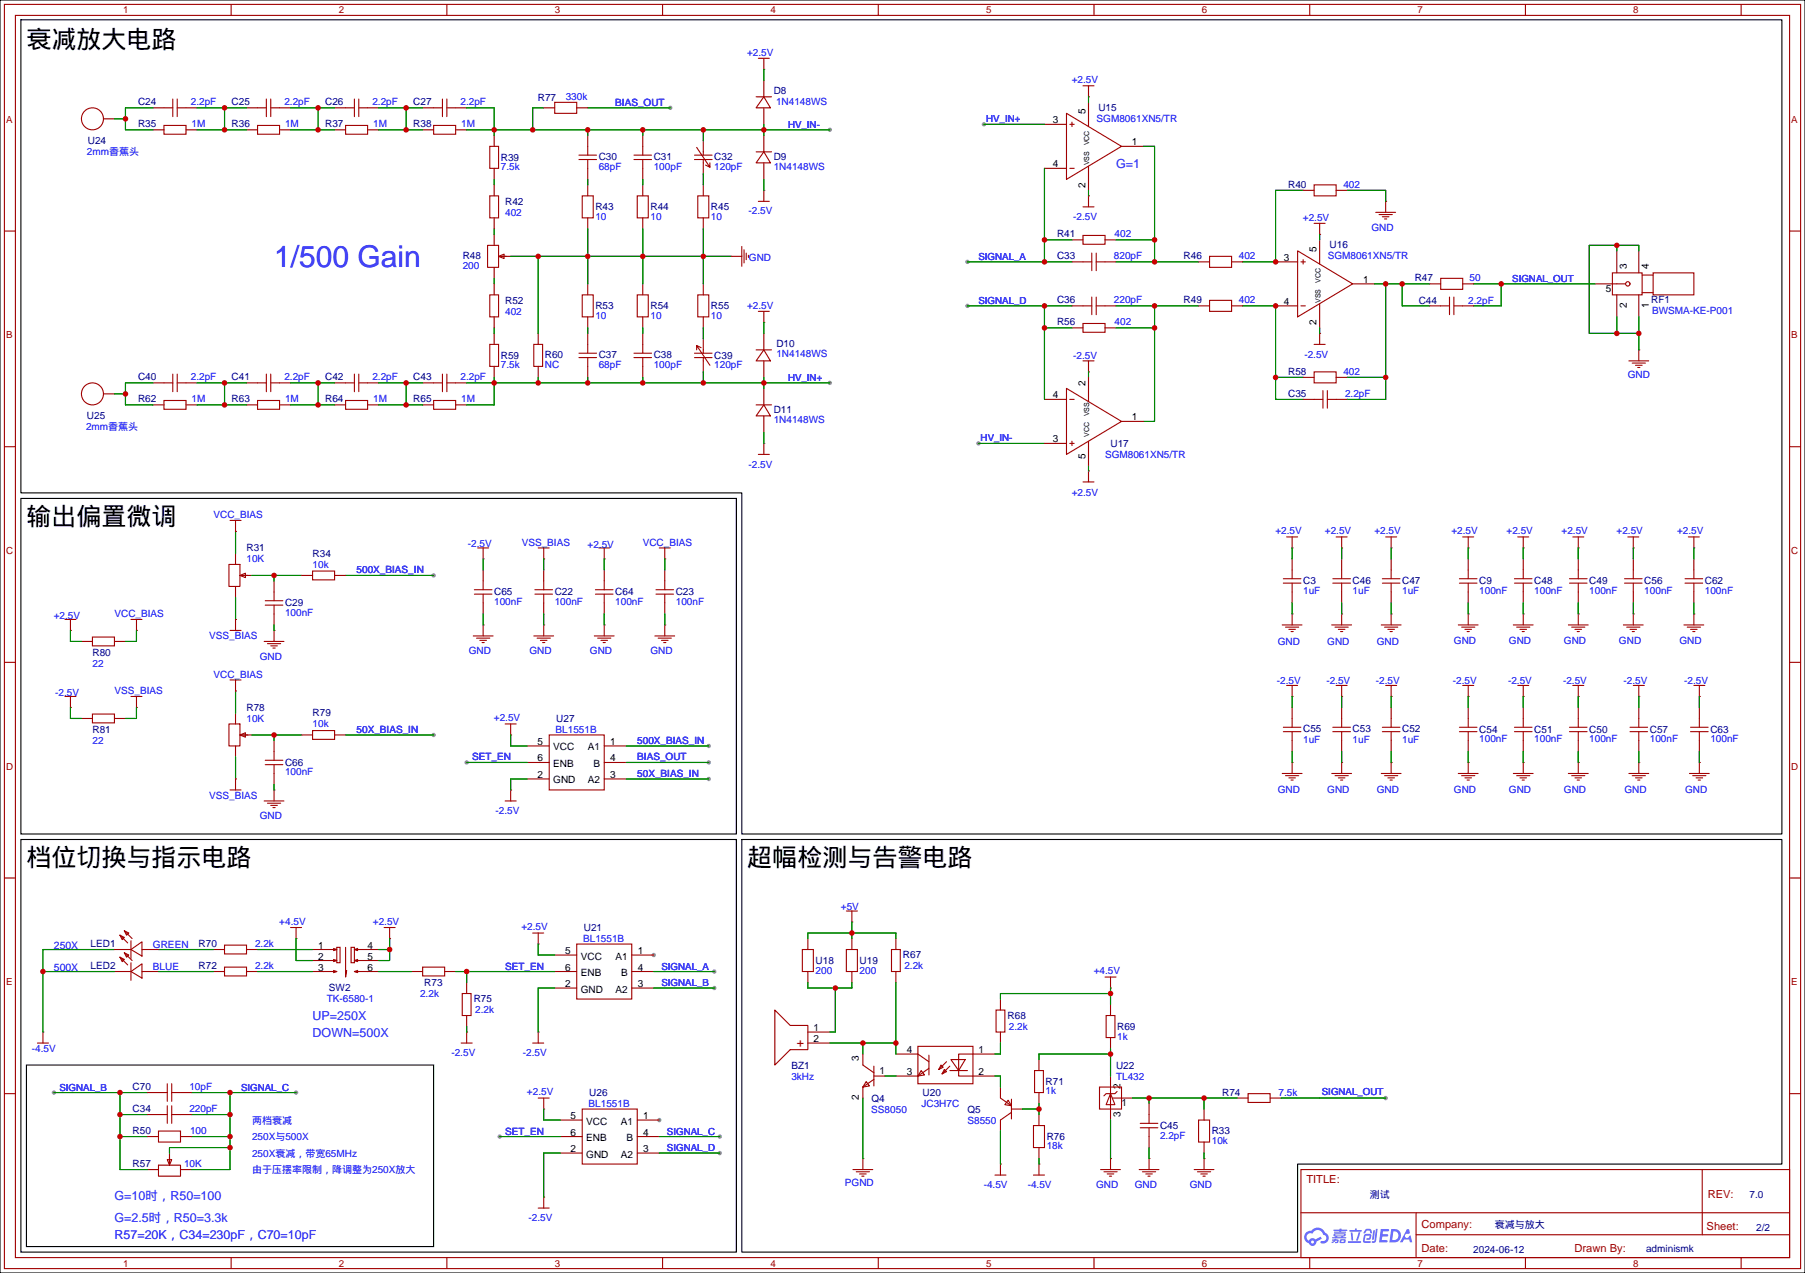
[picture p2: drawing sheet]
<svg xmlns="http://www.w3.org/2000/svg" width="417mm" height="294mm" viewBox="0 0 417 294" stroke-linecap="round" stroke-linejoin="round" font-family="sans-serif">
<path d="M0 0h416.6v293.9h-416.6z" fill="#fff" stroke="#000" stroke-width=".25"/>
<g fill="#999">
<circle cx="150.9" cy="220.5" r=".51"/>
<circle cx="152.1" cy="258.6" r=".51"/>
<circle cx="191.5" cy="30" r=".51"/>
<circle cx="191.5" cy="88.4" r=".51"/>
<circle cx="164.8" cy="224.3" r=".51"/>
<circle cx="164.8" cy="228.1" r=".51"/>
<circle cx="319.8" cy="253.5" r=".51"/>
<circle cx="225.8" cy="102.4" r=".51"/>
<circle cx="227.1" cy="28.7" r=".51"/>
<circle cx="166.1" cy="262.4" r=".51"/>
<circle cx="166.1" cy="266.2" r=".51"/>
<circle cx="115.3" cy="262.4" r=".51"/>
<circle cx="223.3" cy="70.6" r=".51"/>
<circle cx="223.3" cy="60.5" r=".51"/>
<circle cx="12.4" cy="252.2" r=".51"/>
<circle cx="68.3" cy="252.2" r=".51"/>
<circle cx="154.7" cy="24.9" r=".51"/>
<circle cx="100.1" cy="132.8" r=".51"/>
<circle cx="100.1" cy="169.7" r=".51"/>
<circle cx="163.6" cy="176" r=".51"/>
<circle cx="163.6" cy="179.8" r=".51"/>
<circle cx="107.7" cy="176" r=".51"/>
<circle cx="163.6" cy="172.2" r=".51"/>
</g>
<g fill="none" stroke="#a10000" stroke-width=".25">
<path d="M1 1h414.5v291.9h-414.5zM3.6 3.6h409.4v286.7h-409.4zM53.3 1v2.6M103.1 1v2.6M152.9 1v2.6M202.7 1v2.6M252.5 1v2.6M302.3 1v2.6M352 1v2.6M401.8 1v2.6M1 53.3h2.6M413 53.3h2.5"/>
<path d="M1 103.1h2.6M413 103.1h2.5M1 152.9h2.6M413 152.9h2.5M1 202.7h2.6M413 202.7h2.5M1 252.5h2.6M413 252.5h2.5M300.2 270h112.8v20.3h-112.8zM300.3 280h112.6M326.8 280v10.1M392.8 270v15.1"/>
<path d="M53.3 290.3v2.6M103.1 290.3v2.6M152.9 290.3v2.6M202.7 290.3v2.6M252.5 290.3v2.6M302.3 290.3v2.6M326.8 285.1h86.1M352 290.3v2.6M401.8 290.3v2.6"/>
</g>
<g fill="#5487ff">
<path d="M318.7 283.7h1.6l.3 .2-.1 .3-1.3 .1-.1 .6h1.1l.2 .3-.3 .3h-1.1l-.1 .8h1.2l.1 .2-.1 .3h-1.9z"/>
<path d="M324.7 283.8h.5l.2 .9-.4 .2a.49 .49 0 0 0-.7 .2 .49 .49 0 0 0 .3 .7 .49 .49 0 0 0 .6-.4l.3-.2 .4 1.6h-.5l-.2-.7h-1.2l-.3 .7h-.6z"/>
<path d="M316.9 284h.4l-.2 2-.3 .2-.1-.2z"/>
<path d="M317.5 283.7h.4l-.3 2.7a.57 .57 0 0 1-.4 .5 .57 .57 0 0 1-.6-.2l.6-.3z"/>
<path d="M315.1 283.9l.5-.2h.7l.3 1h-.3l-.3-.6h-.6l-.4 .6h-.3z"/>
<path d="M314.9 285l1.2-.1a.76 .76 0 0 1 .4 .7 .76 .76 0 0 1-.6 .6h-.5l-.1-.2 .7-.2 .1-.5h-.9l-.3 1.2h1.3l.2 .3-.3 .1h-1.1l-.4-.1-.1-.4z"/>
<path d="M311.1 286.5h2.9l.1 .2-.2 .2h-2.7z"/>
<path d="M313.5 284.5h.4a2.55 2.55 0 0 1-.8 1.9l-.1-.1z"/>
<path d="M311.7 284.5h.4l.2 1.7-.2 .2-.2-.2z"/>
<path d="M311.4 284h1.3v-.4h.4v.4h1l.2 .2-.2 .2h-2.6z"/>
<path d="M307.4 286.1l1-.1v.1l.4 .1v.7l-.7 .1v-.3l.4-.1v-.1l-.3-.1-.8 .6-.1-.3 .5-.3h-.4z"/>
<path d="M307.8 283.9h1.3l.1-.2 .4-.1v.3h1.2l.1 .1-1.4 .2v.1h1l.2 .2-.2 .1h-2.6v-.3h1.2v-.1h-1.3z"/>
<path d="M321.1 283.7l-.5 3.1h1a1.56 1.56 0 0 0 1.7-1.6 1.56 1.56 0 0 0-1.8-1.5zM321.6 284.3a1.05 1.05 0 0 1 1.1 1.1 1.05 1.05 0 0 1-1.4 .9z"/>
<path d="M307.8 284.8v.5l.4 .3h-.8l.1 .3 3.2-.1-.1-.2h-.7l.1-.1a.43 .43 0 0 0 .5-.3 .43 .43 0 0 0-.2-.5h-2.2zM308.2 285h2l-.2 .2h-1.8zM308.6 285.4h1l-.1 .2h-.9z"/>
<path d="M309.2 286.2v.8l1.3-.1v-.8zM309.6 286.4h.5v.3h-.6z"/>
<path d="M301.4 284.6a1.47 1.47 0 0 0 .7 2.4 .89 .89 0 0 0 1 .6 .89 .89 0 0 0 .7-1l1.2-.6-.2-.5-1.2 .6-.4-.2h-.6l-.5 .5a.9 .9 0 0 1-.5-1.2 .9 .9 0 0 1 1.3-.4 1.3 1.3 0 0 1 1.3-.8 1.3 1.3 0 0 1 1.2 1.1 .75 .75 0 0 1 .7 .9 .75 .75 0 0 1-1.1 .5l-.2 .1v.3a1.28 1.28 0 0 0 1.8-.6 1.28 1.28 0 0 0-.8-1.7 1.9 1.9 0 0 0-3.3-.5l-.6 .1zM302.6 286.7a.35 .35 0 0 1 .7 0 .35 .35 0 0 1-.7 0z"/>
</g>
<g fill="none" stroke="#a10000" stroke-width=".25">
<path d="M175 13.5h2.5M176.3 13.5v2.5M249.9 19.8h2.6M251.2 19.8v2.6M37.8 29h5.1v2h-5.1zM37.8 24.9h2.1M39.9 22.9v4M40.9 22.9v4M40.9 24.9h2M59.4 29h5.1v2h-5.1zM59.4 24.9h2.1M61.5 22.9v4"/>
<path d="M62.5 22.9v4M62.5 24.9h2M79.8 29h5v2h-5zM79.8 24.9h2M81.8 22.9v4M82.8 22.9v4M82.8 24.9h2M100.1 29h5.1v2h-5.1zM100.1 24.9h2M102.1 22.9v4M103.1 22.9v4M103.1 24.9h2.1"/>
<path d="M113 33.8h2.1v5.1h-2.1zM128 23.6h5.1v2.6h-5.1zM133.6 35.8h4.1M133.6 36.8h4.1M135.6 33.8v2M135.6 36.8v2.1M146.3 35.8h4.1M146.3 36.8h4.1M148.3 33.8v2M148.3 36.8v2.1M160.3 35.8h4M160.3 36.8h4"/>
<path d="M160.8 34l3 4.6v-1M162.3 35.1v.7M162.3 36.8v.8M162.8 38.1l1 .5M174.5 22.4h3.6M174.5 35.1h3.6M176.3 22.4l1.5 2.5h-3.3zM176.3 35.1l1.5 2.5h-3.3zM246.1 26.2l12.7 7.6-12.7 7.6zM246.9 38.9h1M246.9 28.7h1M247.4 28.2v1"/>
<path d="M112.5 56.6h2.6v5.1h-2.6zM113 45.2h2.1v5.1h-2.1zM115.1 59.2l1.2-.5v1zM115.6 59.2h1.2M134.4 45.2h2.5v5.1h-2.5zM147.1 45.2h2.5v5.1h-2.5zM161 45.2h2.6v5.1h-2.6zM168.7 59.2h2.5M171.2 56.9v4.6M171.7 57.7v3M172.2 58.4v1.5M172.7 58.9v.5"/>
<path d="M175 46.5h2.5M176.3 43.9v2.6M249.9 54.4h5.1v2h-5.1zM249.9 47.8h2.6M251.2 45.2v2.6M252 58.4v4.1M253 58.4v4.1M279.1 59.2h5.1v2.5h-5.1zM299.5 57.9l12.7 7.6-12.7 7.7zM300.7 59.9v1.1M303.3 42.7h5.1v2.5h-5.1zM303.3 51.6h2.5"/>
<path d="M304.5 51.6v2.5M317.5 49h4.6M318.3 49.5h3M319 50h1.5M319.5 50.5h.5M319.8 46.5v2.5M113 79.5h2.1v5.1h-2.1zM113 68.1h2.1v5.1h-2.1zM123.2 79.5h2v5.1h-2zM134.4 68.1h2.5v5.1h-2.5zM135.6 79.5v2M147.1 68.1h2.5v5.1h-2.5z"/>
<path d="M148.3 79.5v2M160.8 79.8l1 .5M161 68.1h2.6v5.1h-2.6zM175 71.9h2.5M176.3 71.9v2.5M249.9 74.7h5.1v2h-5.1zM249.9 70.6h2.1M249.9 60.5h2.1M252 68.6v4M253 70.6h2M253 60.5h2M253 68.6v4"/>
<path d="M279.1 69.3h5.1v2.6h-5.1zM300.2 70.6h1M300.2 60.5h1M303.3 79.5h2.5M304.5 77v2.5M332.5 64.3h5.1v2.5h-5.1zM332.5 70.6h2M334.5 68.6v4M335.5 70.6h2.1M335.5 68.6v4M372.1 63h6.9v5.1h-6.9zM373.1 65.5h2.1"/>
<path d="M379 67.6h2.5M379 63.5h2.5M381.5 63h9.4v5.1h-9.4zM37.8 92.5h5.1v2h-5.1zM37.8 88.4h2.1M39.9 86.4v4M40.9 88.4h2M40.9 86.4v4M59.4 92.5h5.1v2h-5.1zM59.4 88.4h2.1M61.5 86.4v4M62.5 88.4h2"/>
<path d="M62.5 86.4v4M79.8 92.5h5v2h-5zM79.8 88.4h2M81.8 86.4v4M82.8 88.4h2M82.8 86.4v4M100.1 92.5h5.1v2h-5.1zM100.1 88.4h2M102.1 86.4v4M103.1 86.4v4M103.1 88.4h2.1M133.6 82.5h4.1"/>
<path d="M133.6 81.5h4.1M135.6 82.5v2.1M146.3 82.5h4.1M146.3 81.5h4.1M148.3 82.5v2.1M160.3 82.5h4M160.3 81.5h4M160.8 80.8v-1l3 4.5M162.3 80.8v.7M162.3 82.5v.8M174.5 80.8h3.6M174.5 93.5h3.6"/>
<path d="M176.3 80.8l1.5 2.5h-3.3zM176.3 93.5l1.5 2.5h-3.3zM246.1 89.7l12.7 7.6-12.7 7.6zM246.9 92.2h1M249.9 83.3h2.6M251.2 83.3v2.6M303.3 85.9h5.1v2.5h-5.1zM303.3 92.2h2M305.3 90.2v4M306.3 92.2h2.1M306.3 90.2v4M375.9 83.3h4.6"/>
<path d="M376.7 83.8h3M377.4 84.3h1.6M378 84.8h.5M378.2 80.8v2.5M175 104.9h2.5M176.3 102.4v2.5M246.9 102.4h1M247.4 101.9v1M249.9 111.3h2.6M251.2 108.7v2.6M52.8 130.3h2.6v5.1h-2.6zM53.1 120.1h2.5"/>
<path d="M54.4 120.1v2.6M55.4 132.8l1.2-.5v1zM55.9 132.8h1.2M61.2 139.7h4.1M61.2 138.7h4.1M63.2 136.7v2M63.2 139.7v2M72.1 131.8h5.1v2.1h-5.1zM109.5 137.2h4M109.5 136.1h4M110.2 126.5h2.6M111.5 126.5v2.5"/>
<path d="M111.5 134.1v2M111.5 137.2v2M123.4 137.2h4.1M123.4 136.1h4.1M124.2 126.5h2.5M125.5 126.5v2.5M125.5 134.1v2M125.5 137.2v2M137.4 137.2h4.1M137.4 136.1h4.1M138.2 126.5h2.5M139.4 126.5v2.5"/>
<path d="M139.4 134.1v2M139.4 137.2v2M151.4 137.2h4M151.4 136.1h4M152.1 126.5h2.6M153.4 126.5v2.5M153.4 134.1v2M153.4 137.2v2M296.2 134.6h4M296.2 133.6h4M296.9 124h2.6M298.2 124v2.5"/>
<path d="M298.2 131.6v2M298.2 134.6v2.1M307.6 134.6h4.1M307.6 133.6h4.1M308.4 124h2.5M309.6 124v2.5M309.6 131.6v2M309.6 134.6v2.1M319 134.6h4.1M319 133.6h4.1M319.8 124h2.5M321.1 124v2.5"/>
<path d="M321.1 131.6v2M321.1 134.6v2.1M336.8 134.6h4.1M336.8 133.6h4.1M337.6 124h2.5M338.8 124v2.5M338.8 131.6v2M338.8 134.6v2.1M349.5 134.6h4.1M349.5 133.6h4.1M350.3 124h2.5M351.5 124v2.5"/>
<path d="M351.5 131.6v2M351.5 134.6v2.1M362.2 134.6h4.1M362.2 133.6h4.1M363 124h2.5M364.2 124v2.5M364.2 131.6v2M364.2 134.6v2.1M374.9 134.6h4.1M374.9 133.6h4.1M375.7 124h2.5M376.9 124v2.5"/>
<path d="M376.9 131.6v2M376.9 134.6v2.1M388.9 134.6h4M388.9 133.6h4M389.6 124h2.6M390.9 124v2.5M390.9 131.6v2M390.9 134.6v2.1M15 143h2.5M16.3 143v2.5M21.3 147.1h5.1v2h-5.1zM30.2 143h2.6"/>
<path d="M31.5 143v2.5M53.1 145.5h2.5M53.1 157h2.5M54.4 143v2.5M54.4 157v2.5M61 148.1h4.5M61.7 148.6h3.1M62.5 149.1h1.5M63 149.6h.5M63.2 145.5v2.6M109.2 146.8h4.6M110 147.3h3"/>
<path d="M110.7 147.8h1.6M111.3 148.3h.5M111.5 144.3v2.5M123.2 146.8h4.6M124 147.3h3M124.7 147.8h1.5M125.2 148.3h.5M125.5 144.3v2.5M137.2 146.8h4.5M137.9 147.3h3.1M138.7 147.8h1.5M139.2 148.3h.5"/>
<path d="M139.4 144.3v2.5M151.1 146.8h4.6M151.9 147.3h3M152.7 147.8h1.5M153.2 148.3h.5M153.4 144.3v2.5M295.9 144.3h4.6M296.7 144.8h3M296.9 158.2h2.6M297.4 145.3h1.6M297.9 145.8h.5M298.2 141.7v2.6"/>
<path d="M298.2 158.2v2.6M307.3 144.3h4.6M308.1 144.8h3M308.4 158.2h2.5M308.9 145.3h1.5M309.4 145.8h.5M309.6 141.7v2.6M309.6 158.2v2.6M318.8 144.3h4.5M319.5 144.8h3.1M319.8 158.2h2.5M320.3 145.3h1.5"/>
<path d="M320.8 145.8h.5M321.1 141.7v2.6M321.1 158.2v2.6M336.5 144.3h4.6M337.3 144.8h3.1M337.6 158.2h2.5M338.1 145.3h1.5M338.6 145.8h.5M338.8 141.7v2.6M338.8 158.2v2.6M349.2 144.3h4.6M350 144.8h3.1"/>
<path d="M350.3 158.2h2.5M350.8 145.3h1.5M351.3 145.8h.5M351.5 141.7v2.6M351.5 158.2v2.6M361.9 144.3h4.6M362.7 144.8h3.1M363 158.2h2.5M363.5 145.3h1.5M364 145.8h.5M364.2 141.7v2.6M364.2 158.2v2.6"/>
<path d="M374.6 144.3h4.6M375.4 144.8h3.1M376.2 145.3h1.5M376.7 145.8h.5M376.9 158.2h2.6M376.9 141.7v2.6M378.2 158.2v2.6M388.6 144.3h4.6M389.4 144.8h3M390.1 145.3h1.6M390.7 145.8h.5M390.9 158.2h2.5"/>
<path d="M390.9 141.7v2.6M392.2 158.2v2.6M15 160.8h2.5M16.3 160.8v2.5M21.3 164.8h5.1v2.1h-5.1zM30.2 160.8h2.6M31.5 160.8v2.5M52.8 167.1h2.6v5.1h-2.6zM54.4 179.8v2.6M55.4 169.7l1.2-.5v1zM55.9 169.7h1.2M61.2 176.5h4.1"/>
<path d="M61.2 175.5h4.1M63.2 173.5v2M63.2 176.5v2.1M72.1 168.7h5.1v2h-5.1zM116.6 167.1h2.5M117.9 167.1v2.6M126.7 169.7h12.7v12.7h-12.7zM295.9 178.6h4.6M296.2 168.9h4M296.2 167.9h4M296.7 179.1h3M297.4 179.6h1.6"/>
<path d="M298.2 165.9v2M298.2 168.9v2M298.2 176v2.6M307.3 178.6h4.6M307.6 168.9h4.1M307.6 167.9h4.1M308.1 179.1h3M308.9 179.6h1.5M309.6 165.9v2M309.6 168.9v2M309.6 176v2.6M318.8 178.6h4.5"/>
<path d="M319 168.9h4.1M319 167.9h4.1M319.5 179.1h3.1M320.3 179.6h1.5M321.1 165.9v2M321.1 168.9v2M321.1 176v2.6M336.5 178.6h4.6M336.8 168.9h4.1M336.8 167.9h4.1M337.3 179.1h3.1M338.1 179.6h1.5"/>
<path d="M338.8 165.9v2M338.8 168.9v2M338.8 176v2.6M349.2 178.6h4.6M349.5 168.9h4.1M349.5 167.9h4.1M350 179.1h3.1M350.8 179.6h1.5M351.5 165.9v2M351.5 168.9v2M351.5 176v2.6M361.9 178.6h4.6"/>
<path d="M362.2 168.9h4.1M362.2 167.9h4.1M362.7 179.1h3.1M363.5 179.6h1.5M364.2 165.9v2M364.2 168.9v2M364.2 176v2.6M375.9 178.6h4.6M376.2 168.9h4M376.2 167.9h4M376.7 179.1h3M377.4 179.6h1.6"/>
<path d="M378.2 165.9v2M378.2 168.9v2M378.2 176v2.6M389.9 178.6h4.6M390.1 168.9h4.1M390.1 167.9h4.1M390.7 179.1h3M391.4 179.6h1.5M392.2 165.9v2M392.2 168.9v2M392.2 176v2.6M53.1 182.4h2.5"/>
<path d="M61 184.9h4.5M61.7 185.4h3.1M62.5 185.9h1.5M63 186.4h.5M63.2 182.4v2.5M116.6 184.9h2.5M117.9 182.4v2.5M297.9 180.1h.5M309.4 180.1h.5M320.8 180.1h.5M338.6 180.1h.5M351.3 180.1h.5"/>
<path d="M364 180.1h.5M378 180.1h.5M391.9 180.1h.5M27.7 215.9l1 .5-.5 .5zM27.7 215.9l1.8 1.8M28.7 220l1 .5-.5 .5zM28.7 214.9l1 .5-.5 .5zM28.7 220l1.8 1.7M28.7 214.9l1.8 1.8M30.2 219.2l2.6-1.8v3.3zM30.2 217.2v4M51.8 218.2h5.1v2h-5.1z"/>
<path d="M67.1 214.1h2.5M68.3 214.1v2.6M74.7 219.2h3l-.7 .3M77 218.9l.7 .3M77.7 218.7h.8v3.5h-.8zM79.8 218.7v6.9l.2-1.6M81 218.7h.8v3.5h-.8zM82.5 218.9l-.7 .3M84.8 219.2h-3l.7 .3M88.6 214.1h2.6M89.9 214.1v2.6M122.9 215.4h2.6"/>
<path d="M124.2 215.4v2.5M133.1 217.9h12.7v12.7h-12.7zM185.2 219.2h2.5v5.1h-2.5zM195.3 219.2h2.6v5.1h-2.6zM195.3 210.3h2.6M196.6 210.3v2.6M205.7 219.2h2.1v5.1h-2.1zM9.9 238.3v2.5M27.7 221l1 .5-.5 .5zM27.7 221l1.8 1.8M30.2 224.3l2.6-1.8v3.3zM30.2 222.2v4.1"/>
<path d="M51.8 223.3h5.1v2h-5.1zM74.7 224.3h3l-.7 .2M74.7 221.7h3l-.7 .3M77 224l.7 .3M77 221.5l.7 .2M82.5 224l-.7 .3M82.5 221.5l-.7 .2M84.8 224.3h-3l.7 .2M84.8 221.7h-3l.7 .3M97.5 223.3h5.1v2h-5.1zM106.7 229.4h2v5h-2zM107.7 238.3v2.5"/>
<path d="M124.2 238.3v2.5M178.8 233.2l3.6 3.5h4v5.6h-4l-3.6 3.6zM229.9 233.2h2v5.1h-2zM255 225.6h2.6M255.3 234.4h2v5.1h-2zM256.3 225.6v2.5M8.6 240.8h2.6M36.6 257.3h2M36.6 252.2h2M38.6 250.2v4.1M38.6 255.3v4M39.6 250.2v4.1"/>
<path d="M39.6 255.3v4M39.6 257.3h2.1M39.6 252.2h2.1M106.4 240.8h2.6M122.9 240.8h2.6M124.2 253.5h2.5M125.5 253.5v2.5M134.4 256h12.7v12.7h-12.7zM199.1 245.9l2.6 1.7M199.9 249.7l.8 1-1.6 .3zM201.7 249.2l-2.6 1.8M201.7 246.1v4.6"/>
<path d="M211.8 241.6h12.7v8.6h-12.7zM211.8 243.3l2.6 1.8M212.6 247.1l.8 1.1-1.6 .2zM214.4 246.6l-2.6 1.8M214.4 243.6v4.6M217.2 245.9l.5 .5-1 .5zM217.9 246.9l.5 .5-1 .5zM218.4 245.1l-1.7 1.8M219.2 246.1l-1.8 1.8M219.2 247.1h4.1M219.5 244.6h3.3l-1.6 2.5zM224.5 243.3h-3.3v5.1h3.3"/>
<path d="M230.9 253.5l2.5 1.8M232.7 254l.7 1.3-1.5-.3zM233.4 256.8l-2.5 1.8M233.4 253.7v4.6M238.5 259.8h2.5v5.1h-2.5zM238.8 247.1h2v5.1h-2zM253.7 251h5.1v5h-5.1zM256.3 252.5l1 2.5h-2zM256.3 251v5M256.8 253.5h2M257.8 252l-.5 .5h-2l-.5 .5M263.1 259.3h4.1"/>
<path d="M265.2 257.3v2M276.6 258.6h2.5v5.1h-2.5zM288 252.5h5.1v2h-5.1zM36.6 261.1h5.1v2.6h-5.1zM36.6 269h5.1v2.5h-5.1zM38.6 267.7h1l-.5 1.3zM39.1 267.2v1.3M124.2 278.9h2.5M125.5 276.4v2.5M196.8 270h4.6M197.6 270.5h3.1M198.4 271h1.5"/>
<path d="M198.9 271.5h.5M199.1 267.5v2.5M229.6 271.3h2.6M230.9 268.7v2.6M238.5 271.3h2.5M239.8 268.7v2.6M254 270h4.6M254.8 270.5h3M255.5 271h1.5M256 271.5h.5M256.3 267.5v2.5M262.9 270h4.6"/>
<path d="M263.1 260.3h4.1M263.7 270.5h3M264.4 271h1.5M264.9 271.5h.5M265.2 260.3v2.1M265.2 267.5v2.5M275.6 270h4.6M276.4 270.5h3M277.1 271h1.5M277.6 271.5h.5M277.9 267.5v2.5"/>
<circle cx="21.3" cy="27.4" r="2.54"/>
<circle cx="375.7" cy="65.5" r=".51"/>
<circle cx="21.3" cy="90.9" r="2.54"/>
</g>
<g fill="none" stroke="#870000" stroke-width=".25">
<path d="M176.3 16h.1M176.3 18.5v3.9M23.9 27.4h2.5M35.3 24.9h2.5M35.3 30h2.5M42.9 24.9h2.6M42.9 30h2.6M56.9 24.9h2.5M56.9 30h2.5M64.5 24.9h2.6M64.5 30h2.6M77.2 24.9h2.6"/>
<path d="M77.2 30h2.6M84.8 24.9h2.6M84.8 30h2.6M97.5 24.9h2.6M97.5 30h2.6M105.2 24.9h2.5M105.2 30h2.5M114 31.2v2.6M114 38.9v2.5M125.5 24.9h2.5M133.1 24.9h2.5M135.6 31.2v2.6"/>
<path d="M135.6 38.9v2.5M148.3 31.2v2.6M148.3 38.9v2.5M162.3 32.5v2.6M162.3 37.6v2.5M176.3 24.9v3.8M176.3 31.2v3.9M176.3 37.6v3.8M241 28.7h5.1M241 38.9h5.1M251.2 22.4h.1M251.2 23.6v5.6"/>
<path d="M251.2 38.4v5.5M258.8 33.8h5.1M114 42.7v2.5M114 50.3v2.5M114 54.1v2.5M115.3 59.2h2.6M135.6 42.7v2.5M135.6 50.3v2.5M148.3 42.7v2.5M148.3 50.3v2.5M162.3 42.7v2.5M162.3 50.3v2.5"/>
<path d="M168.7 59.2h.1M176.3 43.9h.1M247.4 55.4h2.5M251.2 45.2h.1M255 55.4h2.6M300.7 43.9h2.6M304.5 54.1h.1M304.5 55.4v5.6M308.4 43.9h2.5M319.8 46.5h.1M373.1 57.9v5.1M378.2 57.9v5.1"/>
<path d="M114 61.7v2.6M114 65.5v2.6M114 73.2v2.5M114 77v2.5M124.2 77v2.5M135.6 65.5v2.6M135.6 73.2v2.5M135.6 77v2.5M148.3 65.5v2.6M148.3 73.2v2.5M148.3 77v2.5M162.3 65.5v2.6"/>
<path d="M162.3 73.2v2.5M162.3 78.2v2.6M176.3 74.4h.1M176.3 77v3.8M247.4 75.7h2.5M247.4 60.5h2.5M247.4 70.6h2.5M255 75.7h2.6M255 60.5h2.6M255 70.6h2.6M276.6 60.5h2.5M276.6 70.6h2.5"/>
<path d="M284.2 60.5h2.6M284.2 70.6h2.6M294.4 60.5h5.1M294.4 70.6h5.1M304.5 77h.1M304.5 70.1v5.6M312.2 65.5h5M329.9 65.5h2.6M329.9 70.6h2.6M337.6 65.5h2.5M337.6 70.6h2.5M368 65.5h5.1"/>
<path d="M373.1 68.1v5.1M378.2 68.1v5.1M23.9 90.9h2.5M35.3 88.4h2.5M35.3 93.5h2.5M42.9 88.4h2.6M42.9 93.5h2.6M56.9 88.4h2.5M56.9 93.5h2.5M64.5 88.4h2.6M64.5 93.5h2.6M77.2 88.4h2.6"/>
<path d="M77.2 93.5h2.6M84.8 88.4h2.6M84.8 93.5h2.6M97.5 88.4h2.6M97.5 93.5h2.6M105.2 88.4h2.5M105.2 93.5h2.5M114 84.6v2.5M124.2 84.6v2.5M135.6 84.6v2.5M148.3 84.6v2.5M162.3 83.3v2.6"/>
<path d="M176.3 83.3v3.8M176.3 89.7v3.8M176.3 96v3.8M241 92.2h5.1M251.2 85.9h.1M251.2 87.1v5.6M258.8 97.3h5.1M300.7 92.2h2.6M300.7 87.1h2.6M308.4 92.2h2.5M308.4 87.1h2.5M378.2 80.8h.1"/>
<path d="M176.3 102.4h.1M241 102.4h5.1M251.2 108.7h.1M251.2 101.9v5.5M54.4 122.7h.1M54.4 127.8v2.5M54.4 135.4v2.5M55.6 132.8h2.6M63.2 134.1v2.6M69.6 132.8h2.5M77.2 132.8h2.6M111.5 129h.1"/>
<path d="M111.5 131.6v2.5M111.5 139.2v2.5M125.5 129h.1M125.5 131.6v2.5M125.5 139.2v2.5M139.4 129h.1M139.4 131.6v2.5M139.4 139.2v2.5M153.4 129h.1M153.4 131.6v2.5M153.4 139.2v2.5M298.2 126.5h.1"/>
<path d="M298.2 129v2.6M298.2 136.7v2.5M309.6 126.5h.1M309.6 129v2.6M309.6 136.7v2.5M321.1 126.5h.1M321.1 129v2.6M321.1 136.7v2.5M338.8 126.5h.1M338.8 129v2.6M338.8 136.7v2.5M351.5 126.5h.1"/>
<path d="M351.5 129v2.6M351.5 136.7v2.5M364.2 126.5h.1M364.2 129v2.6M364.2 136.7v2.5M376.9 126.5h.1M376.9 129v2.6M376.9 136.7v2.5M390.9 126.5h.1M390.9 129v2.6M390.9 136.7v2.5M16.3 145.5h.1"/>
<path d="M18.8 148.1h2.5M26.4 148.1h2.6M31.5 145.5h.1M54.4 143h.1M54.4 159.5h.1M63.2 145.5h.1M63.2 141.7v2.6M111.5 144.3h.1M125.5 144.3h.1M139.4 144.3h.1M153.4 144.3h.1M298.2 141.7h.1"/>
<path d="M309.6 141.7h.1M321.1 141.7h.1M338.8 141.7h.1M351.5 141.7h.1M364.2 141.7h.1M376.9 141.7h.1M390.9 141.7h.1M16.3 163.3h.1M18.8 165.9h2.5M26.4 165.9h2.6M31.5 163.3h.1M54.4 179.8h.1"/>
<path d="M54.4 164.6v2.5M54.4 172.2v2.6M55.6 169.7h2.6M63.2 170.9v2.6M63.2 178.6v2.5M69.6 169.7h2.5M77.2 169.7h2.6M117.9 169.7h.1M121.7 172.2h5M121.7 179.8h5M121.7 176h5M139.4 172.2h5.1"/>
<path d="M139.4 179.8h5.1M139.4 176h5.1M298.2 176h.1M298.2 160.8h.1M298.2 163.3v2.6M298.2 170.9v2.6M309.6 176h.1M309.6 160.8h.1M309.6 163.3v2.6M309.6 170.9v2.6M321.1 176h.1M321.1 160.8h.1"/>
<path d="M321.1 163.3v2.6M321.1 170.9v2.6M338.8 176h.1M338.8 160.8h.1M338.8 163.3v2.6M338.8 170.9v2.6M351.5 176h.1M351.5 160.8h.1M351.5 163.3v2.6M351.5 170.9v2.6M364.2 176h.1M364.2 160.8h.1"/>
<path d="M364.2 163.3v2.6M364.2 170.9v2.6M378.2 160.8h.1M378.2 176h.1M378.2 163.3v2.6M378.2 170.9v2.6M392.2 160.8h.1M392.2 176h.1M392.2 163.3v2.6M392.2 170.9v2.6M63.2 182.4h.1M117.9 182.4h.1"/>
<path d="M26.4 219.2h3.8M32.8 219.2h3.8M49.3 219.2h2.5M56.9 219.2h2.5M68.3 216.7h.1M72.1 219.2h2.6M84.8 219.2h2.6M89.9 216.7h.1M124.2 217.9h.1M186.4 216.7v2.5M196.6 212.9h.1M196.6 216.7v2.5"/>
<path d="M206.8 216.7v2.5M9.9 238.3h.1M26.4 224.3h3.8M32.8 224.3h3.8M49.3 224.3h2.5M56.9 224.3h2.5M72.1 224.3h2.6M72.1 221.7h2.6M84.8 224.3h2.6M84.8 221.7h2.6M95 224.3h2.5M102.6 224.3h2.6"/>
<path d="M107.7 238.3h.1M107.7 226.8v2.6M107.7 234.4v2.6M124.2 238.3h.1M128 220.5h5.1M128 228.1h5.1M128 224.3h5.1M145.8 220.5h5.1M145.8 228.1h5.1M145.8 224.3h5.1M186.4 238.3h5.1M186.4 224.3v2.5"/>
<path d="M196.6 224.3v2.5M206.8 224.3v2.5M230.9 230.6v2.6M230.9 238.3v2.5M256.3 228.1h.1M256.3 231.9v2.5M256.3 239.5v2.6M34 257.3h2.6M34 252.2h2.6M41.7 257.3h2.5M41.7 252.2h2.5M125.5 256h.1"/>
<path d="M129.3 258.6h5.1M147.1 258.6h5M186.4 240.8h5.1M199.1 243.3v2.6M199.1 251v2.5M201.7 248.4h2.5M206.8 243.3h5M206.8 248.4h5M224.5 243.3h5.1M224.5 248.4h5.1M230.9 251v2.5M230.9 258.6v2.5"/>
<path d="M233.4 256h2.6M239.8 244.6v2.5M239.8 252.2v2.6M239.8 257.3v2.5M256.3 248.4v2.6M256.3 256v2.6M258.8 253.5h2.6M265.2 254.8v2.5M277.9 256v2.6M285.5 253.5h2.5M293.1 253.5h2.6M34 262.4h2.6"/>
<path d="M34 270h2.6M39.1 266.2v2.5M41.7 262.4h2.5M41.7 270h2.5M125.5 276.4h.1M129.3 266.2h5.1M129.3 262.4h5.1M147.1 266.2h5M147.1 262.4h5M199.1 267.5h.1M230.9 268.7h.1M239.8 268.7h.1"/>
<path d="M239.8 264.9v2.6M256.3 267.5h.1M265.2 267.5h.1M265.2 262.4v2.5M277.9 267.5h.1M277.9 263.7v2.5"/>
</g>
<path d="M4.8 4.6h406.4v187.9h-240v-78.7h-166.4zM4.8 115.1h165.1v77.4h-165.1zM4.8 193.8h165.1v95.3h-165.1zM171.2 193.8h240v74.9h-111.7v20.4h-128.3zM6.1 245.9h94v41.9h-94z" fill="none" stroke="#000" stroke-width=".25"/>
<g fill="none" stroke="#008700" stroke-width=".25">
<path d="M176.3 16v2.5M26.4 27.4h2.6M35.3 24.9h-6.3v5.1h6.3M45.5 30h11.4M45.5 24.9h11.4M51.8 24.9v5.1M67.1 30h10.1M67.1 24.9h10.1M73.4 24.9v5.1M87.4 30h10.1M87.4 24.9h10.1M93.7 24.9v5.1"/>
<path d="M107.7 30h83.8M107.7 24.9h6.3v6.3M125.5 24.9h-2.6v5.1M135.6 30v1.2M135.6 24.9h19.1M148.3 30v1.2M162.3 30v2.5M176.3 28.7v2.5M227.1 28.7h13.9M241 38.9v21.6M251.2 22.4v1.2M263.9 33.8h2.5v26.7"/>
<path d="M114 41.4v1.3M114 52.8v1.3M117.9 59.2h50.8M124.2 59.2v17.8M135.6 41.4v1.3M135.6 52.8v12.7M148.3 41.4v1.3M148.3 52.8v12.7M162.3 40.1v2.6M162.3 52.8v12.7M176.3 41.4v2.5M241 55.4h6.4"/>
<path d="M251.2 43.9v1.3M257.6 55.4h8.8M300.7 43.9h-6.3v16.6h-7.6M304.5 54.1v1.3M310.9 43.9h8.9v2.6M373.1 56.6v1.3M378.2 57.9v-1.3h-11.4v20.4h11.4M114 64.3v1.2M114 75.7v1.3M135.6 75.7v1.3M148.3 75.7v1.3M162.3 75.7v2.5"/>
<path d="M176.3 74.4v2.6M223.3 70.6h24.1M223.3 60.5h24.1M241 75.7h6.4M241 70.6v21.6M257.6 70.6h19M257.6 75.7h8.8M257.6 60.5h19M266.4 70.6v26.7h-2.5M286.8 70.6h7.6v21.6h6.3M304.5 75.7v1.3M317.2 65.5h12.7"/>
<path d="M319.8 65.5v26.7h-8.9M323.6 65.5v5.1h6.3M340.1 65.5h27.9M346.5 65.5v5.1h-6.4M373.1 73.2v3.8M378.2 73.2v7.6M26.4 90.9h2.6M35.3 88.4h-6.3v5.1h6.3M45.5 88.4h11.4M45.5 93.5h11.4M51.8 88.4v5.1M67.1 88.4h10.1"/>
<path d="M67.1 93.5h10.1M73.4 88.4v5.1M87.4 88.4h10.1M87.4 93.5h10.1M93.7 88.4v5.1M107.7 88.4h83.8M114 87.1v6.4h-6.3M124.2 87.1v1.3M135.6 87.1v1.3M148.3 87.1v1.3M162.3 85.9v2.5M176.3 87.1v2.6"/>
<path d="M176.3 99.8v2.6M251.2 85.9v1.2M294.4 87.1h6.3M310.9 87.1h8.9M225.8 102.4h15.2M251.2 107.4v1.3M54.4 122.7v5.1M54.4 137.9v5.1M58.2 132.8h11.4M63.2 132.8v1.3M79.8 132.8h20.3M111.5 129v2.6"/>
<path d="M125.5 129v2.6M139.4 129v2.6M153.4 129v2.6M298.2 126.5v2.5M298.2 139.2v2.5M309.6 126.5v2.5M309.6 139.2v2.5M321.1 126.5v2.5M321.1 139.2v2.5M338.8 126.5v2.5M338.8 139.2v2.5M351.5 126.5v2.5"/>
<path d="M351.5 139.2v2.5M364.2 126.5v2.5M364.2 139.2v2.5M376.9 126.5v2.5M376.9 139.2v2.5M390.9 126.5v2.5M390.9 139.2v2.5M16.3 145.5v2.6h2.5M31.5 145.5v2.6h-2.5M54.4 159.5v5.1M63.2 144.3v1.2M111.5 141.7v2.6"/>
<path d="M125.5 141.7v2.6M139.4 141.7v2.6M153.4 141.7v2.6M16.3 163.3v2.6h2.5M31.5 163.3v2.6h-2.5M54.4 174.8v5M58.2 169.7h11.4M63.2 169.7v1.2M79.8 169.7h20.3M107.7 176h14M117.9 169.7v2.5h3.8M121.7 179.8h-3.8v2.6"/>
<path d="M144.5 176h19.1M144.5 179.8h19.1M144.5 172.2h19.1M298.2 160.8v2.5M298.2 173.5v2.5M309.6 160.8v2.5M309.6 173.5v2.5M321.1 160.8v2.5M321.1 173.5v2.5M338.8 160.8v2.5M338.8 173.5v2.5M351.5 160.8v2.5"/>
<path d="M351.5 173.5v2.5M364.2 160.8v2.5M364.2 173.5v2.5M378.2 160.8v2.5M378.2 173.5v2.5M392.2 160.8v2.5M392.2 173.5v2.5M63.2 181.1v1.3M26.4 219.2h-16.5v19.1M36.6 219.2h12.7M59.4 219.2h12.7M68.3 216.7v5h3.8"/>
<path d="M87.4 219.2h2.5M89.9 216.7v5h-2.5M124.2 217.9v2.6h3.8M186.4 216.7v-1.3h20.4v1.3M196.6 212.9v3.8M9.9 224.3h16.5M36.6 224.3h12.7M59.4 224.3h12.7M87.4 224.3h7.6M105.2 224.3h22.8M107.7 224.3v2.5M107.7 237v1.3"/>
<path d="M128 228.1h-3.8v10.2M150.9 224.3h13.9M150.9 228.1h13.9M186.4 226.8v1.3h10.2v-1.3M192.8 228.1v10.2h-1.3M206.8 226.8v16.5M256.3 228.1v3.8M256.3 229.4h-25.4v1.2M12.4 252.2h21.6M27.7 252.2v17.8h6.3M27.7 257.3h6.3M44.2 257.3h8.9"/>
<path d="M44.2 252.2h24.1M53.1 252.2v17.8h-8.9M125.5 256v2.6h3.8M191.5 240.8h15.3M199.1 240.8v2.5M199.1 253.5v14M204.2 248.4h2.6M229.6 248.4h1.3v2.6M230.9 240.8v2.5h-1.3M236 256h3.8M239.8 254.8v2.5M256.3 242.1v6.3"/>
<path d="M256.3 258.6v8.9M256.3 243.3h-16.5v1.3M261.4 253.5h24.1M265.2 253.5v1.3M277.9 253.5v2.5M295.7 253.5h24.1M27.7 262.4h6.3M44.2 262.4h8.9M53.1 264.9h-14v1.3M115.3 262.4h14M129.3 266.2h-3.8v10.2M152.1 262.4h14"/>
<path d="M152.1 266.2h14M230.9 261.1v7.6M239.8 267.5v1.2M265.2 264.9v2.6M277.9 266.2v1.3"/>
</g>
<g fill="#c00">
<circle cx="378.2" cy="77" r=".63"/>
<circle cx="373.1" cy="56.6" r=".63"/>
<circle cx="373.1" cy="77" r=".63"/>
<circle cx="346.5" cy="65.5" r=".63"/>
<circle cx="319.8" cy="87.1" r=".63"/>
<circle cx="319.8" cy="65.5" r=".63"/>
<circle cx="323.6" cy="65.5" r=".63"/>
<circle cx="266.4" cy="70.6" r=".63"/>
<circle cx="266.4" cy="75.7" r=".63"/>
<circle cx="266.4" cy="60.5" r=".63"/>
<circle cx="266.4" cy="55.4" r=".63"/>
<circle cx="294.4" cy="60.5" r=".63"/>
<circle cx="294.4" cy="70.6" r=".63"/>
<circle cx="294.4" cy="87.1" r=".63"/>
<circle cx="176.3" cy="30" r=".63"/>
<circle cx="162.3" cy="30" r=".63"/>
<circle cx="148.3" cy="30" r=".63"/>
<circle cx="135.6" cy="30" r=".63"/>
<circle cx="122.9" cy="30" r=".63"/>
<circle cx="114" cy="30" r=".63"/>
<circle cx="162.3" cy="88.4" r=".63"/>
<circle cx="176.3" cy="88.4" r=".63"/>
<circle cx="148.3" cy="88.4" r=".63"/>
<circle cx="135.6" cy="88.4" r=".63"/>
<circle cx="124.2" cy="88.4" r=".63"/>
<circle cx="114" cy="88.4" r=".63"/>
<circle cx="162.3" cy="59.2" r=".63"/>
<circle cx="124.2" cy="59.2" r=".63"/>
<circle cx="148.3" cy="59.2" r=".63"/>
<circle cx="135.6" cy="59.2" r=".63"/>
<circle cx="29" cy="27.4" r=".63"/>
<circle cx="29" cy="90.9" r=".63"/>
<circle cx="51.8" cy="93.5" r=".63"/>
<circle cx="51.8" cy="88.4" r=".63"/>
<circle cx="73.4" cy="93.5" r=".63"/>
<circle cx="73.4" cy="88.4" r=".63"/>
<circle cx="93.7" cy="93.5" r=".63"/>
<circle cx="93.7" cy="88.4" r=".63"/>
<circle cx="93.7" cy="30" r=".63"/>
<circle cx="93.7" cy="24.9" r=".63"/>
<circle cx="73.4" cy="24.9" r=".63"/>
<circle cx="73.4" cy="30" r=".63"/>
<circle cx="51.8" cy="24.9" r=".63"/>
<circle cx="51.8" cy="30" r=".63"/>
<circle cx="107.7" cy="224.3" r=".63"/>
<circle cx="89.9" cy="219.2" r=".63"/>
<circle cx="9.9" cy="224.3" r=".63"/>
<circle cx="265.2" cy="253.5" r=".63"/>
<circle cx="277.9" cy="253.5" r=".63"/>
<circle cx="256.3" cy="229.4" r=".63"/>
<circle cx="256.3" cy="243.3" r=".63"/>
<circle cx="239.8" cy="256" r=".63"/>
<circle cx="196.6" cy="215.4" r=".63"/>
<circle cx="192.8" cy="228.1" r=".63"/>
<circle cx="199.1" cy="240.8" r=".63"/>
<circle cx="206.8" cy="240.8" r=".63"/>
<circle cx="241" cy="70.6" r=".63"/>
<circle cx="241" cy="75.7" r=".63"/>
<circle cx="241" cy="55.4" r=".63"/>
<circle cx="241" cy="60.5" r=".63"/>
<circle cx="27.7" cy="262.4" r=".63"/>
<circle cx="27.7" cy="257.3" r=".63"/>
<circle cx="27.7" cy="252.2" r=".63"/>
<circle cx="53.1" cy="252.2" r=".63"/>
<circle cx="53.1" cy="257.3" r=".63"/>
<circle cx="53.1" cy="262.4" r=".63"/>
<circle cx="53.1" cy="264.9" r=".63"/>
<circle cx="63.2" cy="132.8" r=".63"/>
<circle cx="63.2" cy="169.7" r=".63"/>
</g>
<text font-size="6.9" fill="#00f" x="63.2" y="61.6">1/500 Gain</text>
<g font-size="5.8">
<text x="6.1" y="11">衰减放大电路</text>
<text x="6.1" y="121.1">输出偏置微调</text>
<text x="6.1" y="199.9">档位切换与指示电路</text>
<text x="172.5" y="199.9">超幅检测与告警电路</text>
</g>
<g font-size="2.9" fill="#03f">
<text x="257.6" y="38.7">G=1</text>
<text x="72.1" y="235.6">UP=250X</text>
<text x="72.1" y="239.4">DOWN=500X</text>
<text x="26.4" y="277">G=10时，R50=100</text>
<text x="26.4" y="282.1">G=2.5时，R50=3.3k</text>
</g>
<text font-size="2.9" fill="#a00000" x="183.9" y="241.7">+</text>
<text font-size="2.9" fill="#00f" x="26.4" y="285.9">R57=20K，C34=230pF，C70=10pF</text>
<g font-size="2.6" fill="#a00000">
<text x="301.5" y="273.2">TITLE:</text>
<text x="394.1" y="276.6">REV:</text>
<text x="328.1" y="283.4">Company:</text>
<text x="393.9" y="283.9">Sheet:</text>
<text x="328.1" y="288.9">Date:</text>
<text x="363.4" y="289">Drawn By:</text>
</g>
<g font-size="2.4" fill="#00f">
<text x="12.4" y="219.1">250X</text>
<text x="12.4" y="224.2">500X</text>
</g>
<g font-size="2.3" fill="#00f">
<text x="172.4" y="12.8">+2.5V</text>
<text x="130.6" y="23.2">330k</text>
<text x="247.3" y="19.2">+2.5V</text>
<text x="44" y="24.3">2.2pF</text>
<text x="44.2" y="29.4">1M</text>
<text x="65.6" y="24.3">2.2pF</text>
<text x="65.8" y="29.4">1M</text>
<text x="85.9" y="24.3">2.2pF</text>
<text x="86.1" y="29.4">1M</text>
<text x="106.3" y="24.3">2.2pF</text>
<text x="106.4" y="29.4">1M</text>
<text x="142" y="24.4">BIAS_OUT</text>
<text x="179.1" y="24.3">1N4148WS</text>
<text x="253.1" y="28.1">SGM8061XN5/TR</text>
<text x="20.1" y="35.9">2mm香蕉头</text>
<text x="115.6" y="39.3">7.5k</text>
<text x="138.2" y="39.3">68pF</text>
<text x="150.9" y="39.3">100pF</text>
<text x="164.8" y="39.3">120pF</text>
<text x="178.6" y="39.3">1N4148WS</text>
<text x="310" y="43.4">402</text>
<text x="116.6" y="49.8">402</text>
<text x="137.4" y="50.8">10</text>
<text x="150.1" y="50.8">10</text>
<text x="164.1" y="50.8">10</text>
<text x="172.8" y="49.5">-2.5V</text>
<text x="247.7" y="50.8">-2.5V</text>
<text x="300.7" y="50.9">+2.5V</text>
<text x="316.5" y="53.3">GND</text>
<text x="257.1" y="59.9">820pF</text>
<text x="257.2" y="54.8">402</text>
<text x="285.9" y="59.9">402</text>
<text x="306.4" y="59.9">SGM8061XN5/TR</text>
<text x="106.8" y="62.2">200</text>
<text x="172.8" y="60.4">GND</text>
<text x="339.2" y="64.9">50</text>
<text x="172.4" y="71.3">+2.5V</text>
<text x="257.1" y="70">220pF</text>
<text x="285.9" y="70.1">402</text>
<text x="338.8" y="70.1">2.2pF</text>
<text x="116.6" y="72.7">402</text>
<text x="137.4" y="73.6">10</text>
<text x="150.1" y="73.6">10</text>
<text x="164.1" y="73.6">10</text>
<text x="257.2" y="75.1">402</text>
<text x="381.3" y="72.6">BWSMA-KE-P001</text>
<text x="179.2" y="82.5">1N4148WS</text>
<text x="247.7" y="82.9">-2.5V</text>
<text x="301" y="82.5">-2.5V</text>
<text x="44" y="87.8">2.2pF</text>
<text x="65.6" y="87.8">2.2pF</text>
<text x="85.9" y="87.8">2.2pF</text>
<text x="106.3" y="87.8">2.2pF</text>
<text x="115.6" y="85">7.5k</text>
<text x="125.7" y="85">NC</text>
<text x="138.2" y="85">68pF</text>
<text x="150.9" y="85">100pF</text>
<text x="164.8" y="85">120pF</text>
<text x="310" y="86.6">402</text>
<text x="375.7" y="87.3">GND</text>
<text x="44.2" y="92.9">1M</text>
<text x="65.8" y="92.9">1M</text>
<text x="86.1" y="92.9">1M</text>
<text x="106.4" y="92.9">1M</text>
<text x="310.4" y="91.6">2.2pF</text>
<text x="19.9" y="99.4">2mm香蕉头</text>
<text x="178.6" y="97.7">1N4148WS</text>
<text x="172.8" y="107.9">-2.5V</text>
<text x="255" y="105.7">SGM8061XN5/TR</text>
<text x="49.3" y="119.7">VCC_BIAS</text>
<text x="247.3" y="114.5">+2.5V</text>
<text x="294.3" y="123.3">+2.5V</text>
<text x="305.8" y="123.3">+2.5V</text>
<text x="317.2" y="123.3">+2.5V</text>
<text x="335" y="123.3">+2.5V</text>
<text x="347.7" y="123.3">+2.5V</text>
<text x="360.4" y="123.3">+2.5V</text>
<text x="373.1" y="123.3">+2.5V</text>
<text x="387" y="123.3">+2.5V</text>
<text x="56.9" y="129.8">10K</text>
<text x="72.1" y="131.1">10k</text>
<text x="108" y="126.4">-2.5V</text>
<text x="120.4" y="126">VSS_BIAS</text>
<text x="135.6" y="126.4">+2.5V</text>
<text x="148.3" y="126">VCC_BIAS</text>
<text x="82.3" y="132.4">500X_BIAS_IN</text>
<text x="300.7" y="137.2">1uF</text>
<text x="312.2" y="137.2">1uF</text>
<text x="323.6" y="137.2">1uF</text>
<text x="341.4" y="137.1">100nF</text>
<text x="354.1" y="137.1">100nF</text>
<text x="366.8" y="137.1">100nF</text>
<text x="379.5" y="137.1">100nF</text>
<text x="393.4" y="137.1">100nF</text>
<text x="12.4" y="142.9">+2.5V</text>
<text x="26.4" y="142.5">VCC_BIAS</text>
<text x="65.8" y="142.2">100nF</text>
<text x="114" y="139.6">100nF</text>
<text x="128" y="139.6">100nF</text>
<text x="142" y="139.6">100nF</text>
<text x="156" y="139.6">100nF</text>
<text x="48.3" y="147.6">VSS_BIAS</text>
<text x="294.9" y="148.8">GND</text>
<text x="306.3" y="148.8">GND</text>
<text x="317.7" y="148.8">GND</text>
<text x="335.5" y="148.8">GND</text>
<text x="348.2" y="148.8">GND</text>
<text x="360.9" y="148.8">GND</text>
<text x="373.6" y="148.8">GND</text>
<text x="387.6" y="148.8">GND</text>
<text x="21.3" y="154">22</text>
<text x="59.9" y="152.3">GND</text>
<text x="108.2" y="151">GND</text>
<text x="122.2" y="151">GND</text>
<text x="136.1" y="151">GND</text>
<text x="150.1" y="151">GND</text>
<text x="12.7" y="160.7">-2.5V</text>
<text x="26.4" y="160.3">VSS_BIAS</text>
<text x="49.3" y="156.5">VCC_BIAS</text>
<text x="294.7" y="157.8">-2.5V</text>
<text x="306.1" y="157.8">-2.5V</text>
<text x="317.5" y="157.8">-2.5V</text>
<text x="335.3" y="157.8">-2.5V</text>
<text x="348" y="157.8">-2.5V</text>
<text x="360.7" y="157.8">-2.5V</text>
<text x="374.7" y="157.8">-2.5V</text>
<text x="388.7" y="157.8">-2.5V</text>
<text x="56.9" y="166.7">10K</text>
<text x="72.1" y="167.9">10k</text>
<text x="114" y="166.5">+2.5V</text>
<text x="21.3" y="171.7">22</text>
<text x="82.3" y="169.2">50X_BIAS_IN</text>
<text x="128.2" y="169.1">BL1551B</text>
<text x="147.1" y="171.7">500X_BIAS_IN</text>
<text x="300.7" y="171.5">1uF</text>
<text x="312.2" y="171.5">1uF</text>
<text x="323.6" y="171.5">1uF</text>
<text x="341.4" y="171.4">100nF</text>
<text x="354.1" y="171.4">100nF</text>
<text x="366.8" y="171.4">100nF</text>
<text x="380.7" y="171.4">100nF</text>
<text x="394.7" y="171.4">100nF</text>
<text x="65.8" y="179">100nF</text>
<text x="109" y="175.6">SET_EN</text>
<text x="147.1" y="175.6">BIAS_OUT</text>
<text x="147.1" y="179.4">50X_BIAS_IN</text>
<text x="48.3" y="184.4">VSS_BIAS</text>
<text x="294.9" y="183.1">GND</text>
<text x="306.3" y="183.1">GND</text>
<text x="317.7" y="183.1">GND</text>
<text x="335.5" y="183.1">GND</text>
<text x="348.2" y="183.1">GND</text>
<text x="360.9" y="183.1">GND</text>
<text x="374.9" y="183.1">GND</text>
<text x="388.9" y="183.1">GND</text>
<text x="59.9" y="189.1">GND</text>
<text x="114.3" y="187.9">-2.5V</text>
<text x="194.1" y="210">+5V</text>
<text x="64.5" y="213.5">+4.5V</text>
<text x="86" y="213.5">+2.5V</text>
<text x="120.3" y="214.8">+2.5V</text>
<text x="35.3" y="218.7">GREEN</text>
<text x="58.9" y="218.6">2.2k</text>
<text x="134.6" y="217.4">BL1551B</text>
<text x="35.3" y="223.8">BLUE</text>
<text x="58.9" y="223.7">2.2k</text>
<text x="116.6" y="223.8">SET_EN</text>
<text x="188.2" y="224.7">200</text>
<text x="198.4" y="224.7">200</text>
<text x="208.7" y="223.7">2.2k</text>
<text x="252.4" y="224.9">+4.5V</text>
<text x="75.4" y="231.3">TK-6580-1</text>
<text x="97" y="230.1">2.2k</text>
<text x="109.7" y="233.9">2.2k</text>
<text x="232.8" y="237.7">2.2k</text>
<text x="257.8" y="240">1k</text>
<text x="7.4" y="242.9">-4.5V</text>
<text x="104.2" y="243.8">-2.5V</text>
<text x="120.7" y="243.8">-2.5V</text>
<text x="43.7" y="251.6">10pF</text>
<text x="182.6" y="249.2">3kHz</text>
<text x="257.6" y="249.2">TL432</text>
<text x="43.7" y="256.7">220pF</text>
<text x="121.6" y="252.9">+2.5V</text>
<text x="135.8" y="255.5">BL1551B</text>
<text x="201.1" y="256.8">SS8050</text>
<text x="212.7" y="255.5">JC3H7C</text>
<text x="241.3" y="252.7">1k</text>
<text x="295.1" y="252.9">7.5k</text>
<text x="43.9" y="261.8">100</text>
<text x="58.2" y="259.4">两档衰减</text>
<text x="58.2" y="263.2">250X与500X</text>
<text x="116.6" y="261.9">SET_EN</text>
<text x="223.3" y="259.4">S8550</text>
<text x="267.7" y="262.8">2.2pF</text>
<text x="42.5" y="269.4">10K</text>
<text x="58.2" y="267">250X衰减，带宽65MHz</text>
<text x="241.6" y="265.4">18k</text>
<text x="279.7" y="264.1">10k</text>
<text x="58.2" y="270.8">由于压摆率限制，降调整为250X放大</text>
<text x="195" y="273.7">PGND</text>
<text x="227" y="274.3">-4.5V</text>
<text x="237.2" y="274.3">-4.5V</text>
<text x="253" y="274.2">GND</text>
<text x="261.9" y="274.2">GND</text>
<text x="274.6" y="274.2">GND</text>
<text x="122" y="281.9">-2.5V</text>
</g>
<g font-size="2.3" fill="#000080">
<text x="124.1" y="23.2">R77</text>
<text x="178.6" y="21.8">D8</text>
<text x="31.9" y="24.3">C24</text>
<text x="31.9" y="29.4">R35</text>
<text x="53.5" y="24.3">C25</text>
<text x="53.5" y="29.4">R36</text>
<text x="75" y="24.3">C26</text>
<text x="75" y="29.4">R37</text>
<text x="95.4" y="24.3">C27</text>
<text x="95.4" y="29.4">R38</text>
<text x="253.5" y="25.6">U15</text>
<text x="20.3" y="33.3">U24</text>
<text x="115.6" y="37.1">R39</text>
<text x="138.2" y="37">C30</text>
<text x="150.9" y="37">C31</text>
<text x="164.8" y="37">C32</text>
<text x="178.6" y="37">D9</text>
<text x="116.6" y="47.3">R42</text>
<text x="297.3" y="43.4">R40</text>
<text x="137.4" y="48.4">R43</text>
<text x="150.1" y="48.4">R44</text>
<text x="164.1" y="48.4">R45</text>
<text x="106.8" y="59.9">R48</text>
<text x="244" y="54.8">R41</text>
<text x="244" y="59.9">C33</text>
<text x="273.2" y="59.9">R46</text>
<text x="306.8" y="57.3">U16</text>
<text x="326.5" y="64.9">R47</text>
<text x="116.6" y="70.1">R52</text>
<text x="137.4" y="71.3">R53</text>
<text x="150.1" y="71.3">R54</text>
<text x="164.1" y="71.3">R55</text>
<text x="244" y="70">C36</text>
<text x="273.2" y="70.1">R49</text>
<text x="327.4" y="70.1">C44</text>
<text x="381" y="70.1">RF1</text>
<text x="244" y="75.1">R56</text>
<text x="115.6" y="82.8">R59</text>
<text x="125.7" y="82.8">R60</text>
<text x="138.2" y="82.8">C37</text>
<text x="150.9" y="82.8">C38</text>
<text x="164.8" y="82.8">C39</text>
<text x="179.2" y="80.2">D10</text>
<text x="31.9" y="87.8">C40</text>
<text x="53.5" y="87.8">C41</text>
<text x="75" y="87.8">C42</text>
<text x="95.4" y="87.8">C43</text>
<text x="297.3" y="86.6">R58</text>
<text x="31.9" y="92.9">R62</text>
<text x="53.5" y="92.9">R63</text>
<text x="75" y="92.9">R64</text>
<text x="95.4" y="92.9">R65</text>
<text x="178.6" y="95.5">D11</text>
<text x="297.3" y="91.6">C35</text>
<text x="20.1" y="96.8">U25</text>
<text x="256.3" y="103.2">U17</text>
<text x="56.9" y="127.3">R31</text>
<text x="72.1" y="128.6">R34</text>
<text x="114" y="137.4">C65</text>
<text x="128" y="137.4">C22</text>
<text x="142" y="137.4">C64</text>
<text x="156" y="137.4">C23</text>
<text x="300.7" y="134.8">C3</text>
<text x="312.2" y="134.8">C46</text>
<text x="323.6" y="134.8">C47</text>
<text x="341.4" y="134.8">C9</text>
<text x="354.1" y="134.8">C48</text>
<text x="366.8" y="134.8">C49</text>
<text x="379.5" y="134.8">C56</text>
<text x="393.4" y="134.8">C62</text>
<text x="65.8" y="139.9">C29</text>
<text x="21.3" y="151.4">R80</text>
<text x="56.9" y="164.1">R78</text>
<text x="72.1" y="165.4">R79</text>
<text x="128.4" y="166.6">U27</text>
<text x="21.3" y="169.2">R81</text>
<text x="300.7" y="169.1">C55</text>
<text x="312.2" y="169.1">C53</text>
<text x="323.6" y="169.1">C52</text>
<text x="341.4" y="169.1">C54</text>
<text x="354.1" y="169.1">C51</text>
<text x="366.8" y="169.1">C50</text>
<text x="380.7" y="169.1">C57</text>
<text x="394.7" y="169.1">C63</text>
<text x="65.8" y="176.8">C66</text>
<text x="134.7" y="214.8">U21</text>
<text x="20.9" y="218.6">LED1</text>
<text x="45.8" y="218.6">R70</text>
<text x="208.4" y="221.2">R67</text>
<text x="20.9" y="223.7">LED2</text>
<text x="45.8" y="223.7">R72</text>
<text x="97.9" y="227.5">R73</text>
<text x="188.2" y="222.4">U18</text>
<text x="198.4" y="222.4">U19</text>
<text x="75.9" y="228.8">SW2</text>
<text x="109.3" y="231.3">R75</text>
<text x="232.5" y="235.1">R68</text>
<text x="257.8" y="237.7">R69</text>
<text x="30.6" y="251.6">C70</text>
<text x="182.6" y="246.7">BZ1</text>
<text x="241.3" y="250.4">R71</text>
<text x="257.6" y="246.7">U22</text>
<text x="30.6" y="256.7">C34</text>
<text x="136" y="252.9">U26</text>
<text x="201.1" y="254.3">Q4</text>
<text x="212.9" y="253">U20</text>
<text x="223.3" y="256.8">Q5</text>
<text x="282.1" y="252.9">R74</text>
<text x="30.6" y="261.8">R50</text>
<text x="241.6" y="263.1">R76</text>
<text x="267.7" y="260.5">C45</text>
<text x="279.7" y="261.9">R33</text>
<text x="30.6" y="269.4">R57</text>
<text x="316.1" y="276.5">测试</text>
<text x="403.8" y="276.7">7.0</text>
<text x="345" y="283.5">衰减与放大</text>
<text x="405.3" y="284.1">2/2</text>
<text x="340" y="289.2">2024-06-12</text>
<text x="379.9" y="289.1">adminismk</text>
</g>
<g font-size="2.3">
<text x="242.9" y="28.5">3</text>
<text x="250.5" y="26.3" transform="rotate(-90 250.5 26.3)">5</text>
<text x="261.2" y="33.6">1</text>
<text x="242.9" y="38.6">4</text>
<text x="250.5" y="43.3" transform="rotate(-90 250.5 43.3)">2</text>
<text x="303.8" y="58.1" transform="rotate(-90 303.8 58.1)">5</text>
<text x="296.3" y="60.2">3</text>
<text x="314.6" y="65.3">1</text>
<text x="375.5" y="62.2" transform="rotate(-90 375.5 62.2)">3</text>
<text x="380.5" y="62.2" transform="rotate(-90 380.5 62.2)">4</text>
<text x="296.3" y="70.4">4</text>
<text x="370.6" y="67.4">5</text>
<text x="375.5" y="71.1" transform="rotate(-90 375.5 71.1)">2</text>
<text x="380.5" y="71.1" transform="rotate(-90 380.5 71.1)">1</text>
<text x="303.8" y="75.1" transform="rotate(-90 303.8 75.1)">2</text>
<text x="250.5" y="89" transform="rotate(-90 250.5 89)">2</text>
<text x="242.9" y="92">4</text>
<text x="261.2" y="97.1">1</text>
<text x="242.9" y="102.1">3</text>
<text x="250.5" y="106" transform="rotate(-90 250.5 106)">5</text>
<text x="124.1" y="172">5</text>
<text x="127.7" y="173.3">VCC</text>
<text x="135.7" y="173.3">A1</text>
<text x="140.8" y="172">1</text>
<text x="124.1" y="179.6">2</text>
<text x="124.1" y="175.8">6</text>
<text x="127.7" y="177.1">ENB</text>
<text x="137" y="177.1">B</text>
<text x="140.8" y="179.6">3</text>
<text x="140.8" y="175.8">4</text>
<text x="127.7" y="180.9">GND</text>
<text x="135.7" y="180.9">A2</text>
<text x="73.4" y="221.5">2</text>
<text x="73.4" y="219">1</text>
<text x="84.8" y="221.5">5</text>
<text x="84.8" y="219">4</text>
<text x="130.4" y="220.2">5</text>
<text x="134" y="221.5">VCC</text>
<text x="142" y="221.5">A1</text>
<text x="147.2" y="220.2">1</text>
<text x="73.4" y="224.1">3</text>
<text x="84.8" y="224.1">6</text>
<text x="130.4" y="227.9">2</text>
<text x="130.4" y="224.1">6</text>
<text x="134" y="225.3">ENB</text>
<text x="143.3" y="225.3">B</text>
<text x="147.2" y="227.9">3</text>
<text x="147.2" y="224.1">4</text>
<text x="134" y="229.1">GND</text>
<text x="142" y="229.1">A2</text>
<text x="187.7" y="238">1</text>
<text x="187.7" y="240.6">2</text>
<text x="198.2" y="245" transform="rotate(-90 198.2 245)">3</text>
<text x="209.3" y="243">4</text>
<text x="225.8" y="243">1</text>
<text x="202.9" y="247.8">1</text>
<text x="209.3" y="248.1">3</text>
<text x="225.8" y="248.1">2</text>
<text x="258.6" y="251.4" transform="rotate(-90 258.6 251.4)">2</text>
<text x="198.2" y="253.9" transform="rotate(-90 198.2 253.9)">2</text>
<text x="258.6" y="257.8" transform="rotate(-90 258.6 257.8)">3</text>
<text x="258.8" y="255.3">1</text>
<text x="131.7" y="258.3">5</text>
<text x="131.7" y="262.2">6</text>
<text x="135.3" y="259.6">VCC</text>
<text x="135.3" y="263.4">ENB</text>
<text x="143.3" y="259.6">A1</text>
<text x="144.6" y="263.4">B</text>
<text x="148.5" y="258.3">1</text>
<text x="148.5" y="262.2">4</text>
<text x="131.7" y="266">2</text>
<text x="135.3" y="267.2">GND</text>
<text x="143.3" y="267.2">A2</text>
<text x="148.5" y="266">3</text>
</g>
<g font-size="2.2" fill="#a00000">
<text x="28.4" y="3.1">1</text>
<text x="78.2" y="3.1">2</text>
<text x="128" y="3.1">3</text>
<text x="177.8" y="3.1">4</text>
<text x="227.6" y="3.1">5</text>
<text x="277.4" y="3.1">6</text>
<text x="327.2" y="3.1">7</text>
<text x="376.9" y="3.1">8</text>
<text x="1.4" y="28.3">A</text>
<text x="413.4" y="28.3">A</text>
<text x="1.4" y="78.1">B</text>
<text x="413.4" y="78.1">B</text>
<text x="1.4" y="127.9">C</text>
<text x="413.4" y="127.9">C</text>
<text x="1.4" y="177.7">D</text>
<text x="413.4" y="177.7">D</text>
<text x="1.4" y="227.5">E</text>
<text x="413.4" y="227.5">E</text>
<text x="28.4" y="292.4">1</text>
<text x="78.2" y="292.4">2</text>
<text x="128" y="292.4">3</text>
<text x="177.8" y="292.4">4</text>
<text x="227.6" y="292.4">5</text>
<text x="277.4" y="292.4">6</text>
<text x="327.2" y="292.4">7</text>
<text x="376.9" y="292.4">8</text>
</g>
<g font-size="2.2" fill="#00f">
<text x="181.9" y="29.5">HV_IN-</text>
<text x="227.6" y="28.3">HV_IN+</text>
<text x="225.8" y="60">SIGNAL_A</text>
<text x="349" y="65.1">SIGNAL_OUT</text>
<text x="225.8" y="70.2">SIGNAL_D</text>
<text x="181.9" y="87.9">HV_IN+</text>
<text x="226.3" y="101.9">HV_IN-</text>
<text x="152.7" y="223.8">SIGNAL_A</text>
<text x="152.7" y="227.6">SIGNAL_B</text>
<text x="13.7" y="251.8">SIGNAL_B</text>
<text x="55.6" y="251.8">SIGNAL_C</text>
<text x="305.1" y="252.9">SIGNAL_OUT</text>
<text x="153.9" y="261.9">SIGNAL_C</text>
<text x="153.9" y="265.7">SIGNAL_D</text>
</g>
<g font-size="1.6">
<text x="251.4" y="33.6" transform="rotate(-90 251.4 33.6)">VCC</text>
<text x="251.4" y="38.2" transform="rotate(-90 251.4 38.2)">VSS</text>
<text x="304.7" y="65.3" transform="rotate(-90 304.7 65.3)">VCC</text>
<text x="304.7" y="69.9" transform="rotate(-90 304.7 69.9)">VSS</text>
<text x="251.4" y="100.9" transform="rotate(-90 251.4 100.9)">VCC</text>
<text x="251.4" y="96.1" transform="rotate(-90 251.4 96.1)">VSS</text>
</g>
</svg>
